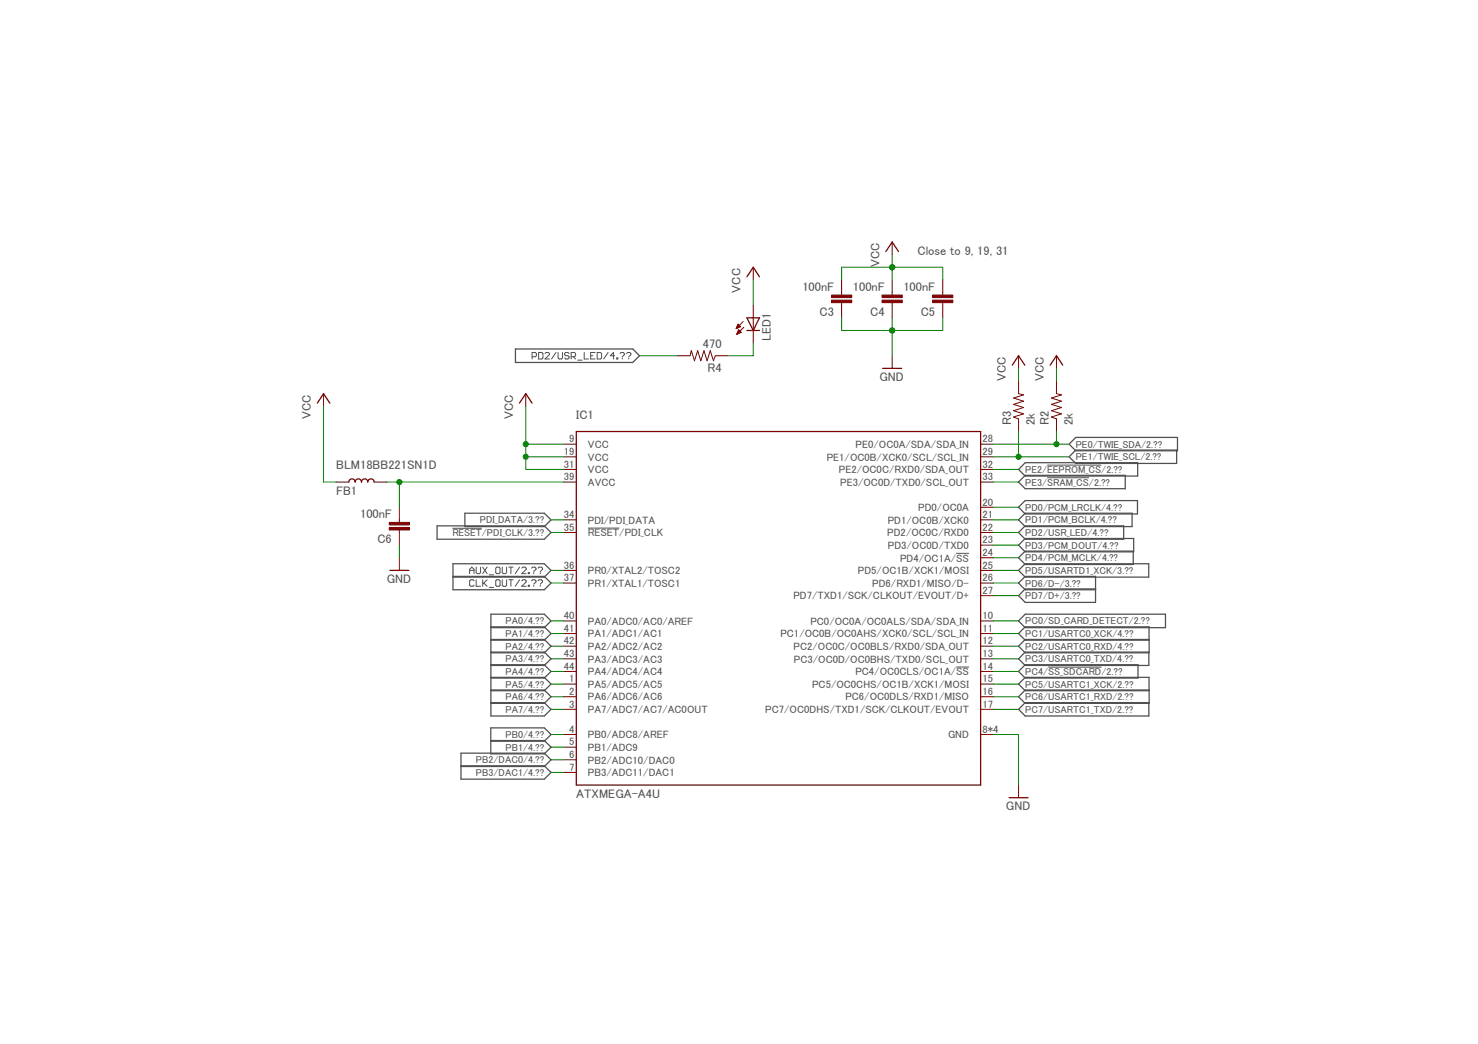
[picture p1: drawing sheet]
<svg xmlns="http://www.w3.org/2000/svg" width="297mm" height="210mm" viewBox="0 0 297 210" stroke-linecap="round" stroke-linejoin="round" font-family="sans-serif">
<g fill="none" stroke="#505050" stroke-width=".2">
<path d="M106.9 71.7h.7l.2-.2v-.4l-.2-.2h-.7v1.3M108.2 70.9h.7l.2 .2v.9l-.2 .2h-.7zM109.5 71.1l.3-.2h.4l.2 .2v.2l-.9 .9h.9M111.7 70.9l-.9 1.3M112.2 70.9v1.1l.2 .2h.4l.3-.2v-1.1M114.4 71.1l-.3-.2h-.4l-.2 .2 .2 .4h.4l.3 .2v.3l-.3 .2h-.4l-.2-.2M114.8 71.7h.6l.3-.2v-.4l-.3-.2h-.6v1.3M115.2 71.7l.5 .5M116.1 72.4h.9M117.4 70.9v1.3h.9M118.7 71.5h.4M119.6 70.9h-.9v1.3h.9"/>
<path d="M120 70.9h.7l.2 .2v.9l-.2 .2h-.7zM122.2 70.9l-.9 1.3M123.5 71.5h-.9l.7-.6v1.3M124 72h.2v.2h-.2zM124.6 71.1l.2-.2h.5l.2 .2v.2l-.4 .4M125.1 72v.2M125.9 71.1l.2-.2h.5l.2 .2v.2l-.4 .4M126.4 72v.2M210.5 93.5h10.8M210.5 96.1h8.3M90.9 106.2h5.9M94.4 115.3v-.8l.4-.5 .5 .5v.8"/>
<path d="M94.4 114.7h.9M95.3 116.8l-.2-.2h-.5l-.2 .2v.9l.2 .2h.5l.2-.2M95.7 116.6v1.3h.9M95.7 114v1.1l.2 .2h.5l.2-.2v-1.1M97 116.6v1.3M97 114l.9 1.3M97.2 117.2l.7 .7M97.9 116.6l-.9 .8M97.9 114l-.9 1.3M98.3 118.1h.9M98.3 115.6h.9M99.8 116.6h.5l.2 .2v.9l-.2 .2h-.5l-.2-.2v-.9z"/>
<path d="M99.8 114h.5l.2 .2v.9l-.2 .2h-.5l-.2-.2v-.9zM100.9 116.6v1.1l.3 .2h.4l.2-.2v-1.1M100.9 114v1.1l.3 .2h.4l.2-.2v-1.1M102.3 116.6h.8M102.3 114h.8M102.7 114v1.3M102.7 116.6v1.3M104.4 116.6l-.9 1.3M104.4 114l-.9 1.3M104.9 116.8l.2-.2h.4l.2 .2v.2l-.8 .9h.8M104.9 114.2l.2-.2h.4l.2 .2v.3l-.8 .8h.8M106.2 117.7h.2v.2h-.2z"/>
<path d="M106.2 115.1h.2v.2h-.2zM106.8 116.8l.2-.2h.5l.2 .2v.2l-.4 .4M106.8 114.2l.2-.2h.5l.2 .2v.3l-.4 .4M107.3 115.1v.2M107.3 117.7v.2M108.1 116.8l.3-.2h.4l.2 .2v.2l-.4 .4M108.1 114.2l.3-.2h.4l.2 .2v.3l-.4 .4M108.6 115.1v.2M108.6 117.7v.2M118.2 106.2h6.3M192.2 111.3h2.6M192.2 134.1h2.6"/>
<path d="M210.7 134.1h10.7"/>
</g>
<g fill="none" stroke="#505050" stroke-width=".25">
<path d="M103.6 70.2h23.6l1.3 1.3-1.3 1.4h-23.6zM206 93h22.6v2.7h-22.6l-1.3-1.3zM206 95.6h20.1v2.7h-20.1l-1.3-1.4zM216.2 87.9h20.4v2.7h-20.4l-1.3-1.3zM216.2 90.5h20.3v2.7h-20.3l-1.3-1.4zM87.8 105.7h21.6l1.3 1.4-1.3 1.3h-21.6zM91 115.9h18.4l1.3 1.3-1.3 1.4h-18.4v-5.3h18.4l1.3 1.4-1.3 1.3h-18.4M93.4 103.2h16l1.3 1.3-1.3 1.4h-16zM204.7 102l1.3-1.4h22.6v2.7h-22.6zM204.7 104.5l1.3-1.3h21.5v2.7h-21.5zM204.7 107.1l1.3-1.4h19.8v2.7h-19.8zM204.7 114.7l1.3-1.4h24.9v2.7h-24.9z"/>
<path d="M204.7 109.6l1.3-1.3h21.8v2.7h-21.8zM204.7 112.1l1.3-1.3h21.8v2.7h-21.8zM220.2 118.4h-14.2l-1.3 1.4 1.3 1.3h14.2v-5.2h-14.2l-1.3 1.3 1.3 1.4h14.2M98.7 126.2h10.7l1.3-1.4-1.3-1.3h-10.7v20.5h10.7l1.3-1.4-1.3-1.3h-10.7M98.7 133.6h10.7l1.3 1.4-1.3 1.3h-10.7M98.7 136.2h10.7l1.3 1.3-1.3 1.4h-10.7M98.7 138.7h10.7l1.3 1.4-1.3 1.3h-10.7M98.7 126h10.7l1.3 1.4-1.3 1.3h-10.7M98.7 128.6h10.7l1.3 1.3-1.3 1.4h-10.7M98.7 131.1h10.7l1.3 1.4-1.3 1.3h-10.7M206 131.1h24.9v2.7h-24.9l-1.3-1.3zM206 133.6h22.7v2.7h-22.7l-1.3-1.3z"/>
<path d="M206 136.2h24.9v2.7h-24.9l-1.3-1.4zM206 126h24.9v2.7h-24.9l-1.3-1.3zM206 138.7h24.9v2.7h-24.9l-1.3-1.3zM206 128.6h24.9v2.7h-24.9l-1.3-1.4zM206 123.5h28.2v2.7h-28.2l-1.3-1.4zM92.6 154h16.8l1.3 1.3-1.3 1.4h-16.8v-5.3h16.8l1.3 1.4-1.3 1.3h-16.8M98.6 148.9h10.8l1.3 1.3-1.3 1.4h-10.8v-5.3h10.8l1.3 1.4-1.3 1.3h-10.8M206 141.3h24.9v2.7h-24.9l-1.3-1.4z"/>
</g>
<g fill="none" stroke="#800000" stroke-width=".25">
<path d="M150.1 55.6l1.3-1.9 1.2 1.9M178 50.6l1.3-1.9 1.3 1.9M150.1 63.9h2.5l-1.2 2.5zM150.1 66.4h2.5M177.4 74.1h3.8M203.4 73.4l1.3-1.9 1.3 1.9M211.1 73.4l1.2-1.9 1.3 1.9M63.8 81l1.2-1.9 1.3 1.9M70.1 96.9a.63 .63 0 0 1 .6-.6 .63 .63 0 0 1 .7 .6 .63 .63 0 0 1 .6-.6 .63 .63 0 0 1 .6 .6 .63 .63 0 0 1 .7-.6 .63 .63 0 0 1 .6 .6 .63 .63 0 0 1 .6-.6 .63 .63 0 0 1 .7 .6M104.4 81l1.3-1.9 1.2 1.9M115.8 86.8h81.3v71h-81.3zM78.4 114.7h3.8"/>
<path d="M202.8 160.4h3.8"/>
</g>
<g fill="none" stroke="#800000" stroke-width=".2">
<path d="M151.4 53.7v2.6M169.1 56.3v3M179.3 48.7v2.5M179.3 56.3v3M189.5 56.3v3M65 79.1v2.6M105.7 79.1v2.6M136.1 71.5h2.6l.2-1 .7 2 .6-2 .6 2 .7-2 .6 2 .6-2 .7 2 .4-1h2.5M148 66h.1M148 65.9h.4M148.1 65.7h.6M148.1 67.2h.1"/>
<path d="M148.1 65.6h.7M148.1 67.1h.3M148.2 65.5h.5M148.2 67h.5M148.2 65.4h.3M148.2 66.8h.7M148.3 65.3h.1M148.3 66.7h.5M148.3 65.2l.5 .5-.8 .4zM148.3 66.6h.4M148.4 66.5h.2M148.4 66.4h.1"/>
<path d="M149 66.8l-.5-.5-.4 .9M149 66.8l-.9 .4M149.4 64.7l-1.4 1.4M149.5 65.8l-1.4 1.4M151.4 61.4v7.6M169.1 60.9v3M179.3 60.9v3M179.3 71.5v2.6M189.5 60.9v3M204.7 71.5v2.6M204.7 76.6v2.5l1 .3-2 .6 2 .7-2 .6 2 .6-2 .7 2 .6-2 .6 1 .4v2.6M212.3 76.6v2.5l1 .3-2 .6 2 .7-2 .6 2 .6-2 .7 2 .6-2 .6 1 .4v2.6"/>
<path d="M212.3 71.5v2.6M67.6 96.9h2.5M75.2 96.9h2.5M113.3 89.3h2.5M113.3 91.8h2.5M113.3 96.9h2.5M113.3 94.4h2.5M197.1 89.3h2.5M197.1 91.8h2.5M197.1 96.9h2.5M197.1 94.4h2.5M80.3 102v3"/>
<path d="M80.3 106.6v3M80.3 112.1v2.6M113.3 104.5h2.5M113.3 107.1h2.5M113.3 117.2h2.5M113.3 114.7h2.5M197.1 102h2.5M197.1 104.5h2.5M197.1 107.1h2.5M197.1 117.2h2.5M197.1 114.7h2.5M197.1 119.8h2.5"/>
<path d="M197.1 112.1h2.5M197.1 109.6h2.5M113.3 137.5h2.5M113.3 124.8h2.5M113.3 127.4h2.5M113.3 129.9h2.5M113.3 132.5h2.5M113.3 135h2.5M197.1 137.5h2.5M197.1 124.8h2.5M197.1 127.4h2.5M197.1 129.9h2.5"/>
<path d="M197.1 132.5h2.5M197.1 135h2.5M113.3 140.1h2.5M113.3 142.6h2.5M113.3 147.7h2.5M113.3 150.2h2.5M113.3 152.8h2.5M113.3 155.3h2.5M197.1 140.1h2.5M197.1 142.6h2.5M197.1 147.7h2.5M204.7 157.8v2.6"/>
</g>
<g fill="#800000" stroke="#800000" stroke-width=".2">
<path d="M167.1 59.3h4.1v.5h-4.1z"/>
<path d="M167.1 60.3h4.1v.6h-4.1z"/>
<path d="M177.3 59.3h4v.5h-4z"/>
<path d="M177.3 60.3h4v.6h-4z"/>
<path d="M187.4 59.3h4.1v.5h-4.1z"/>
<path d="M187.4 60.3h4.1v.6h-4.1z"/>
<path d="M78.2 105h4.1v.5h-4.1z"/>
<path d="M78.2 106h4.1v.6h-4.1z"/>
</g>
<g fill="none" stroke="#008000" stroke-width=".2">
<path d="M151.4 56.3v5.1M169.1 56.3v-2.6h20.4v2.6M179.3 51.2v5.1M128.5 71.5h7.6M151.4 69v2.5h-5.1M169.1 63.9v2.5h20.4v-2.5M179.3 63.9v7.6M204.7 74.1v2.5M212.3 74.1v2.5M65 81.7v15.2h2.6M77.7 96.9h35.6M80.3 96.9v5.1"/>
<path d="M105.7 81.7v12.7h7.6M105.7 91.8h7.6M105.7 89.3h7.6M199.6 96.9h5.1M199.6 94.4h5.1M199.6 91.8h15.3M199.6 89.3h15.3M204.7 86.8v5M212.3 86.8v2.5M80.3 109.6v2.5M110.7 104.5h2.6M110.7 117.2h2.6"/>
<path d="M110.7 107.1h2.6M110.7 114.7h2.6M199.6 102h5.1M199.6 104.5h5.1M199.6 119.8h5.1M199.6 117.2h5.1M199.6 107.1h5.1M199.6 114.7h5.1M199.6 109.6h5.1M199.6 112.1h5.1M110.7 135h2.6M110.7 137.5h2.6"/>
<path d="M110.7 124.8h2.6M110.7 127.4h2.6M110.7 129.9h2.6M110.7 132.5h2.6M199.6 135h5.1M199.6 137.5h5.1M199.6 124.8h5.1M199.6 127.4h5.1M199.6 129.9h5.1M199.6 132.5h5.1M110.7 147.7h2.6M110.7 150.2h2.6"/>
<path d="M110.7 142.6h2.6M110.7 152.8h2.6M110.7 155.3h2.6M110.7 140.1h2.6M199.6 147.7h5.1v10.1M199.6 142.6h5.1M199.6 140.1h5.1"/>
</g>
<g fill="#008000" stroke="#008000" stroke-width=".2">
<circle cx="179.3" cy="66.4" r=".51"/>
<circle cx="179.3" cy="53.7" r=".51"/>
<circle cx="105.7" cy="91.8" r=".51"/>
<circle cx="105.7" cy="89.3" r=".51"/>
<circle cx="80.3" cy="96.9" r=".51"/>
<circle cx="212.3" cy="89.3" r=".51"/>
<circle cx="204.7" cy="91.8" r=".51"/>
</g>
<g font-size="2.5" fill="#505050">
<text x="176.8" y="53.8" transform="rotate(-90 176.8 53.8)">VCC</text>
<text x="184.4" y="51.2">Close to 9, 19, 31</text>
<text x="148.8" y="58.8" transform="rotate(-90 148.8 58.8)">VCC</text>
<text x="161.3" y="58.4">100nF</text>
<text x="171.4" y="58.4">100nF</text>
<text x="181.6" y="58.4">100nF</text>
<text x="164.7" y="63.5">C3</text>
<text x="174.9" y="63.5">C4</text>
<text x="185" y="63.5">C5</text>
<text x="141.3" y="70">470</text>
<text x="154.9" y="68.5" transform="rotate(-90 154.9 68.5)">LED1</text>
<text x="142.2" y="74.8">R4</text>
<text x="176.8" y="76.6">GND</text>
<text x="202.2" y="76.6" transform="rotate(-90 202.2 76.6)">VCC</text>
<text x="209.8" y="76.6" transform="rotate(-90 209.8 76.6)">VCC</text>
<text x="62.5" y="84.2" transform="rotate(-90 62.5 84.2)">VCC</text>
<text x="103.1" y="84.2" transform="rotate(-90 103.1 84.2)">VCC</text>
<text x="115.8" y="84.2">IC1</text>
<text x="203.2" y="85.5" transform="rotate(-90 203.2 85.5)">R3</text>
<text x="208" y="85.5" transform="rotate(-90 208 85.5)">2k</text>
<text x="210.8" y="85.5" transform="rotate(-90 210.8 85.5)">R2</text>
<text x="215.6" y="85.5" transform="rotate(-90 215.6 85.5)">2k</text>
<text x="67.6" y="94.4">BLM18BB221SN1D</text>
<text x="67.6" y="99.5">FB1</text>
<text x="72.4" y="104.1">100nF</text>
<text x="75.8" y="109.2">C6</text>
<text x="77.7" y="117.2">GND</text>
<text x="115.8" y="160.4">ATXMEGA-A4U</text>
<text x="202.2" y="162.9">GND</text>
</g>
<g font-size="2.1" fill="#505050">
<text x="114.4" y="88.9">9</text>
<text x="197.4" y="88.9">28</text>
<text x="113.3" y="91.5">19</text>
<text x="113.3" y="94">31</text>
<text x="118.2" y="90.1">VCC</text>
<text x="118.2" y="92.6">VCC</text>
<text x="118.2" y="95.1">VCC</text>
<text x="166.1" y="92.6">PE1/OC0B/XCK0/SCL/SCL_IN</text>
<text x="168.6" y="95.1">PE2/OC0C/RXD0/SDA_OUT</text>
<text x="171.9" y="90.1">PE0/OC0A/SDA/SDA_IN</text>
<text x="197.4" y="94">32</text>
<text x="197.4" y="91.5">29</text>
<text x="113.3" y="96.6">39</text>
<text x="118.2" y="97.7">AVCC</text>
<text x="168.9" y="97.7">PE3/OC0D/TXD0/SCL_OUT</text>
<text x="197.4" y="101.6">20</text>
<text x="197.4" y="96.6">33</text>
<text x="113.3" y="106.7">35</text>
<text x="113.3" y="104.2">34</text>
<text x="118.2" y="107.8">RESET/PDI_CLK</text>
<text x="118.2" y="105.3">PDI/PDI_DATA</text>
<text x="178.3" y="107.8">PD2/OC0C/RXD0</text>
<text x="178.4" y="105.3">PD1/OC0B/XCK0</text>
<text x="184.5" y="102.8">PD0/OC0A</text>
<text x="197.4" y="104.2">21</text>
<text x="197.4" y="106.7">22</text>
<text x="178.4" y="110.4">PD3/OC0D/TXD0</text>
<text x="180.9" y="112.9">PD4/OC1A/SS</text>
<text x="197.4" y="111.8">24</text>
<text x="197.4" y="109.3">23</text>
<text x="113.3" y="116.9">37</text>
<text x="113.3" y="114.3">36</text>
<text x="118.2" y="118">PR1/XTAL1/TOSC1</text>
<text x="118.2" y="115.4">PR0/XTAL2/TOSC2</text>
<text x="172.4" y="115.4">PD5/OC1B/XCK1/MOSI</text>
<text x="175.3" y="118">PD6/RXD1/MISO/D-</text>
<text x="197.4" y="119.4">27</text>
<text x="197.4" y="116.9">26</text>
<text x="197.4" y="114.3">25</text>
<text x="113.3" y="124.5">40</text>
<text x="118.2" y="125.6">PA0/ADC0/AC0/AREF</text>
<text x="159.4" y="120.5">PD7/TXD1/SCK/CLKOUT/EVOUT/D+</text>
<text x="162.9" y="125.6">PC0/OC0A/OC0ALS/SDA/SDA_IN</text>
<text x="197.4" y="124.5">10</text>
<text x="113.3" y="129.6">42</text>
<text x="113.3" y="127">41</text>
<text x="118.2" y="130.7">PA2/ADC2/AC2</text>
<text x="118.2" y="128.1">PA1/ADC1/AC1</text>
<text x="156.8" y="128.1">PC1/OC0B/OC0AHS/XCK0/SCL/SCL_IN</text>
<text x="159.5" y="130.7">PC2/OC0C/OC0BLS/RXD0/SDA_OUT</text>
<text x="197.4" y="127">11</text>
<text x="197.4" y="129.6">12</text>
<text x="113.3" y="134.6">44</text>
<text x="113.3" y="132.1">43</text>
<text x="114.4" y="137.2">1</text>
<text x="118.2" y="135.8">PA4/ADC4/AC4</text>
<text x="118.2" y="133.2">PA3/ADC3/AC3</text>
<text x="159.5" y="133.2">PC3/OC0D/OC0BHS/TXD0/SCL_OUT</text>
<text x="171.9" y="135.8">PC4/OC0CLS/OC1A/SS</text>
<text x="197.4" y="132.1">13</text>
<text x="197.4" y="134.6">14</text>
<text x="197.4" y="137.2">15</text>
<text x="114.4" y="139.7">2</text>
<text x="114.4" y="142.3">3</text>
<text x="118.2" y="138.3">PA5/ADC5/AC5</text>
<text x="118.2" y="140.8">PA6/ADC6/AC6</text>
<text x="118.2" y="143.4">PA7/ADC7/AC7/AC0OUT</text>
<text x="153.8" y="143.4">PC7/OC0DHS/TXD1/SCK/CLKOUT/EVOUT</text>
<text x="163.2" y="138.3">PC5/OC0CHS/OC1B/XCK1/MOSI</text>
<text x="169.9" y="140.8">PC6/OC0DLS/RXD1/MISO</text>
<text x="197.4" y="139.7">16</text>
<text x="197.4" y="142.3">17</text>
<text x="114.4" y="147.3">4</text>
<text x="114.4" y="149.9">5</text>
<text x="118.2" y="148.5">PB0/ADC8/AREF</text>
<text x="190.5" y="148.5">GND</text>
<text x="197.4" y="147.3">8*4</text>
<text x="114.4" y="152.4">6</text>
<text x="114.4" y="155">7</text>
<text x="118.2" y="151">PB1/ADC9</text>
<text x="118.2" y="153.5">PB2/ADC10/DAC0</text>
<text x="118.2" y="156.1">PB3/ADC11/DAC1</text>
</g>
<g font-size="2" fill="#505050">
<text x="206" y="95.1">PE2/EEPROM_CS/2.??</text>
<text x="216.2" y="90">PE0/TWIE_SDA/2.??</text>
<text x="216.2" y="92.5">PE1/TWIE_SCL/2.??</text>
<text x="206" y="97.6">PE3/SRAM_CS/2.??</text>
<text x="90.9" y="107.8">RESET/PDI_CLK/3.??</text>
<text x="96.4" y="105.2">PDI_DATA/3.??</text>
<text x="206" y="102.7">PD0/PCM_LRCLK/4.??</text>
<text x="206" y="105.2">PD1/PCM_BCLK/4.??</text>
<text x="206" y="107.8">PD2/USR_LED/4.??</text>
<text x="206" y="110.3">PD3/PCM_DOUT/4.??</text>
<text x="206" y="112.9">PD4/PCM_MCLK/4.??</text>
<text x="206" y="117.9">PD6/D-/3.??</text>
<text x="206" y="115.4">PD5/USARTD1_XCK/3.??</text>
<text x="101.6" y="125.5">PA0/4.??</text>
<text x="206" y="120.5">PD7/D+/3.??</text>
<text x="206" y="125.6">PC0/SD_CARD_DETECT/2.??</text>
<text x="101.6" y="128.1">PA1/4.??</text>
<text x="101.6" y="130.6">PA2/4.??</text>
<text x="206" y="128.1">PC1/USARTC0_XCK/4.??</text>
<text x="206" y="130.6">PC2/USARTC0_RXD/4.??</text>
<text x="101.6" y="133.2">PA3/4.??</text>
<text x="101.6" y="135.7">PA4/4.??</text>
<text x="206" y="135.7">PC4/SS_SDCARD/2.??</text>
<text x="206" y="133.2">PC3/USARTC0_TXD/4.??</text>
<text x="101.6" y="140.8">PA6/4.??</text>
<text x="101.6" y="143.3">PA7/4.??</text>
<text x="101.6" y="138.2">PA5/4.??</text>
<text x="206" y="143.3">PC7/USARTC1_TXD/2.??</text>
<text x="206" y="138.2">PC5/USARTC1_XCK/2.??</text>
<text x="206" y="140.8">PC6/USARTC1_RXD/2.??</text>
<text x="101.6" y="148.4">PB0/4.??</text>
<text x="95.7" y="153.5">PB2/DAC0/4.??</text>
<text x="101.6" y="150.9">PB1/4.??</text>
<text x="95.7" y="156">PB3/DAC1/4.??</text>
</g>
</svg>
